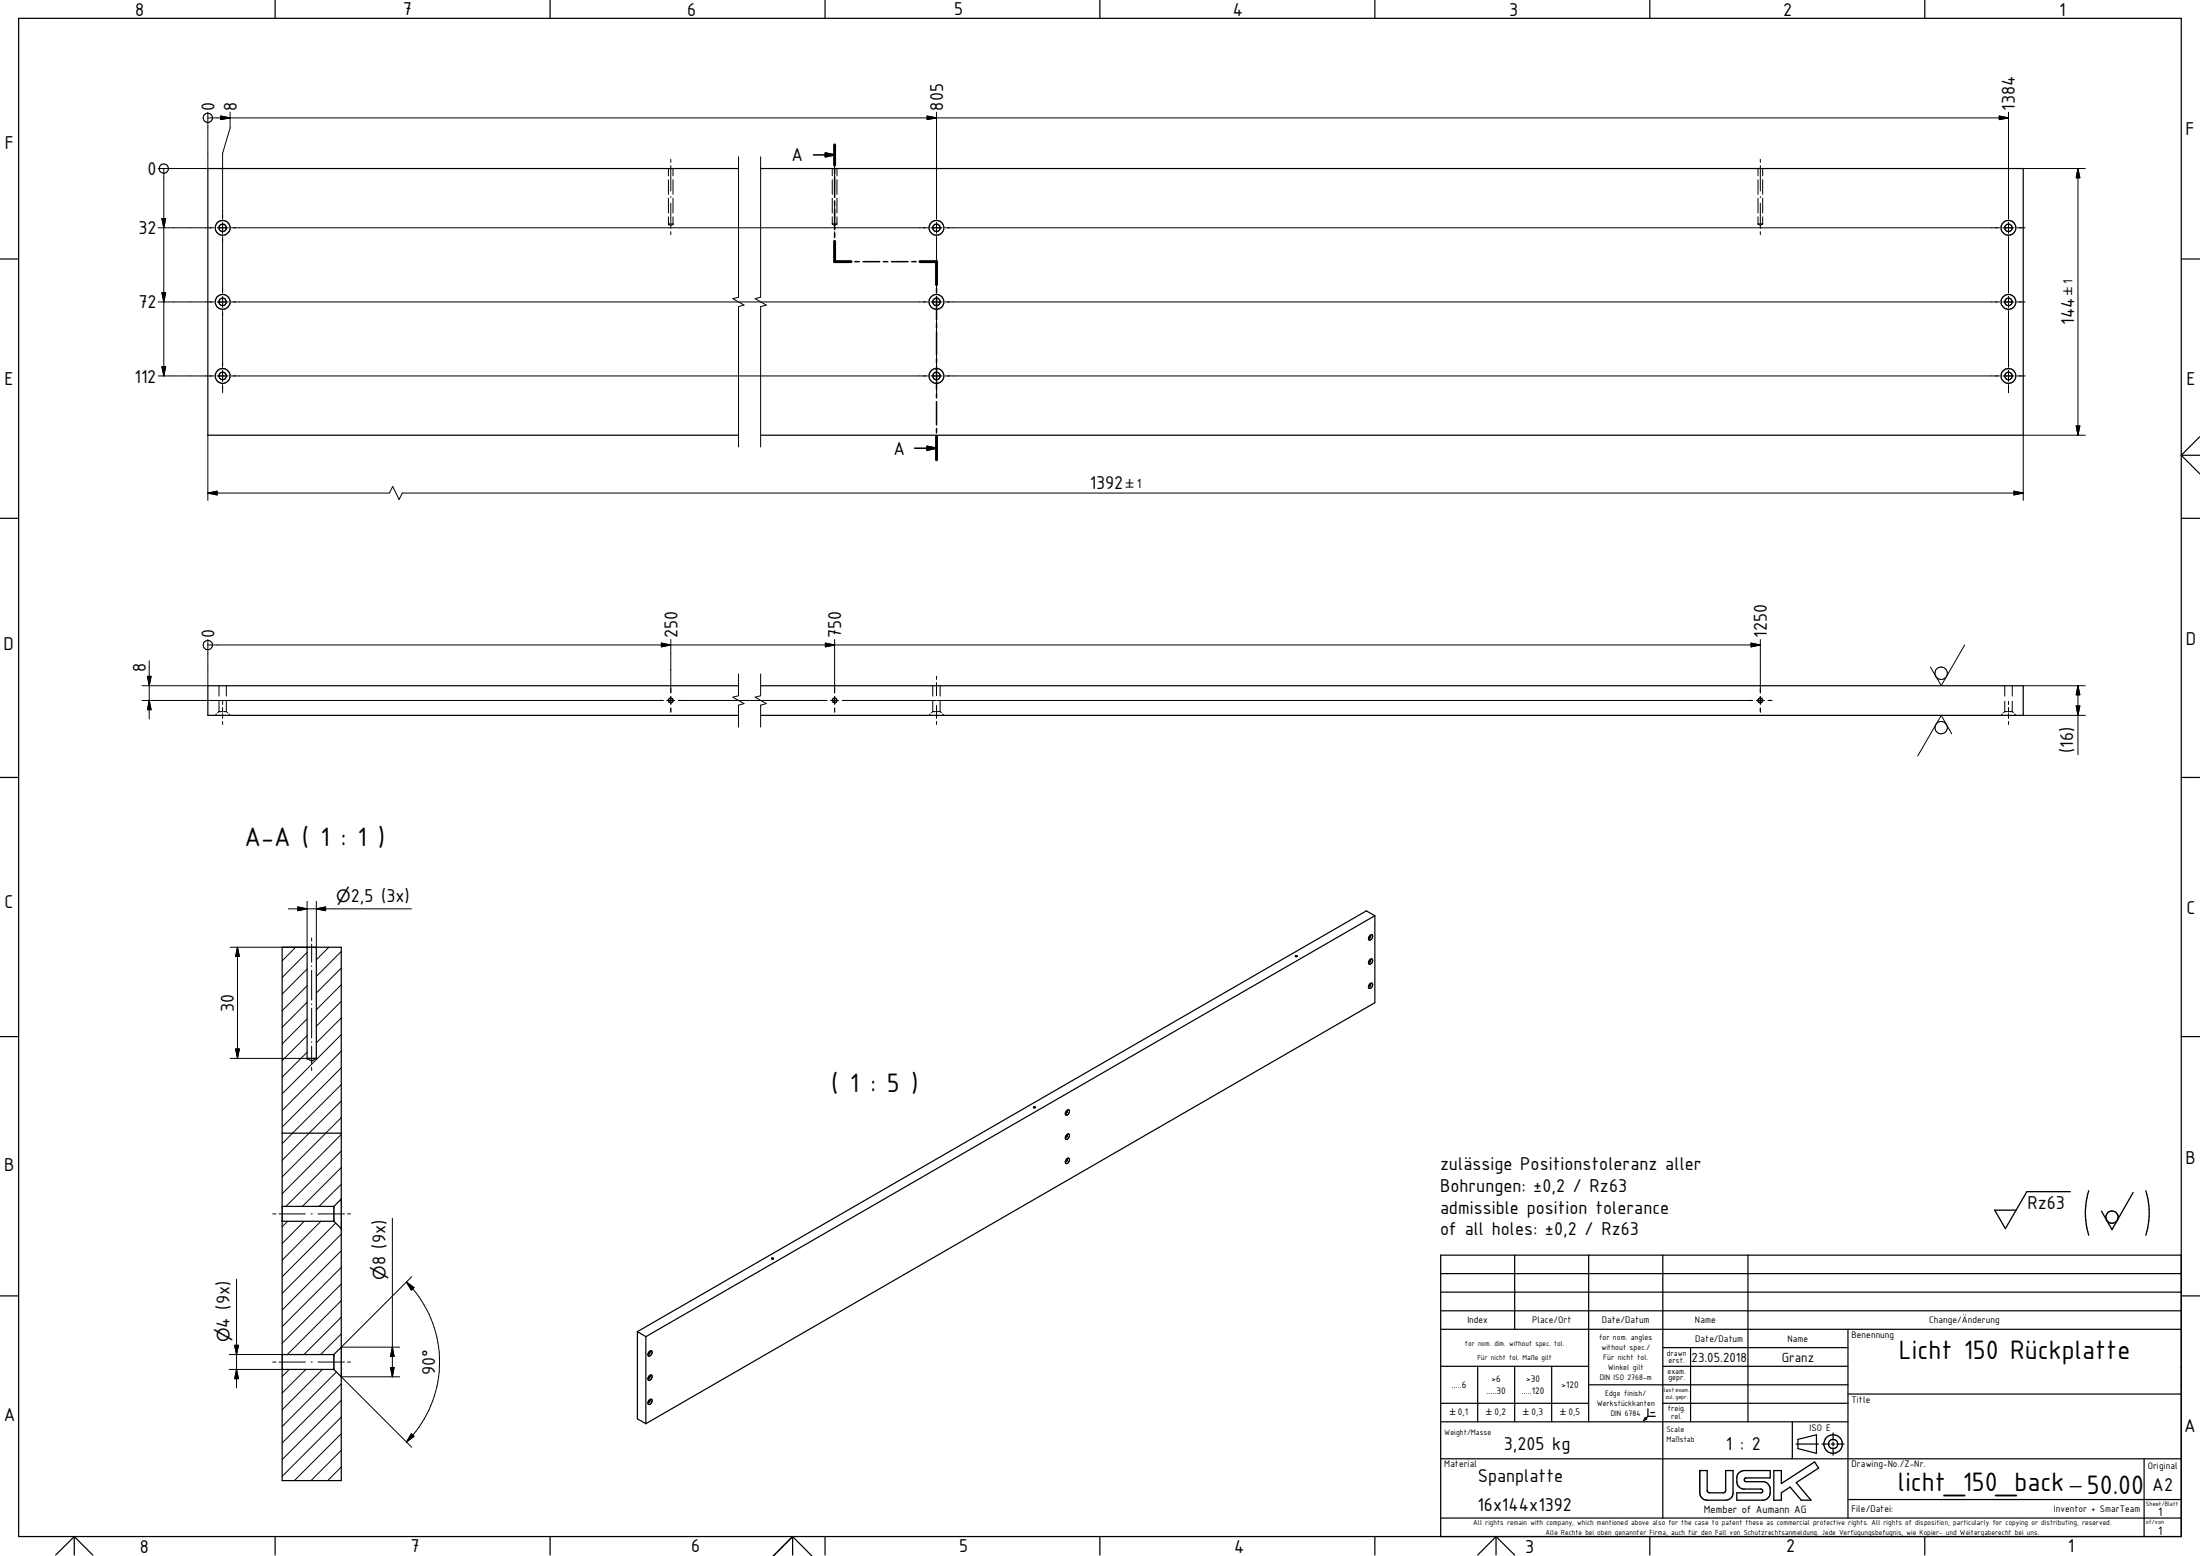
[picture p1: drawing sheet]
<svg xmlns="http://www.w3.org/2000/svg" width="594mm" height="420mm" viewBox="0 0 594 420" stroke-linecap="round" stroke-linejoin="round" font-family="sans-serif">
<g fill="none" stroke="#000" stroke-width=".27">
<path d="M56.1 30.3v15.2h-13.4M56.1 31.8h486.3M59.6 31.3l2.5 .5-2.5 .5zM62.1 30.3v4.2l-2 6.9v17.8M250.4 31.3l2.5 .5-2.5 .5zM252.9 30.3v28.9M539.9 31.3l2.5 .5-2.5 .5zM542.4 30.3v28.9M43.7 59h1l-.5 2.5zM44.2 45.5v56M180.5 45.5v2M180.5 48.5v4"/>
<path d="M180.5 53.5v4M180.5 58.5v2M181.1 43v.9M181.1 44.7v6.9M181.1 53.1v.2M181.1 54.9v6.8M181.7 45.5v2M181.7 48.5v4M181.7 53.5v4M181.7 58.5v2M199.4 42.3v38l-1.5 .3 3 1.8-1.5 .4v37.9M205.4 42.3v38l-1.5 .3 3 1.8-1.5 .4v37.9"/>
<path d="M224.7 45.5v2M224.7 48.5v4M224.7 53.5v4M224.7 58.5v2M225.4 43v.9M225.4 44.7v6.9M225.4 53.1v.2M225.4 54.9v6.8M226 45.5v2M226 48.5v4M226 53.5v4M226 58.5v2"/>
<path d="M474.7 45.5v2M474.7 48.5v4M474.7 53.5v4M474.7 58.5v2M475.4 43v.9M475.4 44.7v6.9M475.4 53.1v.2M475.4 54.9v6.8M476 45.5v2M476 48.5v4M476 53.5v4M476 58.5v2"/>
<path d="M546.3 45.5h16.8M561.1 45.5l.5 2.5h-.9zM561.1 45.5v72M42.7 61.5h15.1M43.7 79h1l-.5 2.5zM58.6 61.5h3M60.1 60v3M60.1 63.9v15.3M62.5 61.5h118.5M180.5 60.5h.1M180.5 60.5h.4M180.5 60.5l.2 .1"/>
<path d="M180.9 60.7h.4M181.1 62.6v.8M181.2 61.5h44M181.3 60.5h.4M181.7 60.5h.1M181.7 60.5l-.2 .1M224.7 60.5h.5M224.7 60.5l.3 .1M225.2 60.7h.4M225.4 62.6v.8M225.5 61.5h25M225.6 60.5h.4"/>
<path d="M226 60.5l-.2 .1M251.4 61.5h3M252.9 60v3M252.9 63.9v15.3M255.2 61.5h220.1M474.7 60.5h.4M474.7 60.5l.2 .1M475.1 60.7h.5M475.4 62.6v.8M475.4 61.5h64.6M475.6 60.5h.4M476 60.5l-.2 .1"/>
<path d="M540.8 61.5h3M542.4 60v3M542.4 63.9v15.3M544.7 61.5h2.2M42.7 81.5h15.1M43.7 99h1l-.5 2.5zM58.6 81.5h3M60.1 80v3M60.1 83.9v15.3M60.1 100v3M62.5 81.5h188M251.4 81.5h3"/>
<path d="M252.9 80v3M252.9 83.9v15.3M252.9 100v3M255.2 81.5h284.8M540.8 81.5h3M542.4 80v3M542.4 83.9v15.3M542.4 100v3M544.7 81.5h2.2M42.7 101.5h15.1M56.1 117.5v17.6M58.6 101.5h3"/>
<path d="M60.1 103.8v2.2M62.5 101.5h188M251.4 101.5h3M252.9 103.8v2.2M255.2 101.5h284.8M540.8 101.5h3M542.4 103.8v2.2M544.7 101.5h2.2M560.7 115h.9l-.5 2.5zM563.1 117.5h-16.8v17.6M56.1 133.1l2.5-.5v1zM56.1 133.1h49l.9-1.7 1.8 3.5 .8-1.8h437.7"/>
<path d="M543.8 132.6l2.5 .5-2.5 .5zM40.3 178.4v15.7M56.1 172.7v12.5h-17.8M56.1 174.2h419.3M178.6 173.7l2.5 .5-2.5 .5zM181.1 172.7v14.4M222.9 173.7l2.5 .5-2.5 .5zM225.4 172.7v14.4M472.9 173.7l2.5 .5-2.5 .5zM475.4 172.7v14.4M530.6 174.1l-6.4 11-2.9-5M38.3 189.1h140.8"/>
<path d="M39.8 182.6h1l-.5 2.6zM40.3 189.1l.5 2.5h-1zM58.5 192.8l-.4 .4M59.1 192.2h.7M59.1 192.2l-.3 .2M59.1 185.2v2.8M59.1 189.4v2.8M60.1 189.4v.8M60.1 191.1v1.2M60.1 192.7v1.3M60.1 194.8v.8M60.4 192.2h.7"/>
<path d="M61.1 192.2l.4 .2M61.1 185.2v2.8M61.1 189.4v2.8M61.8 192.8l.3 .4M180.1 189.1h2.1M181.1 188.1v2.1M181.1 191.2v1.1M183.2 189.1h40.1M199.4 182v5.9l-1.5 .4 3 1.7-1.5 .4v5.9M205.4 182v5.9l-1.5 .4 3 1.7-1.5 .4v5.9M224.3 189.1h2.1M225.4 188.1v2.1"/>
<path d="M225.4 191.2v1.1M227.5 189.1h25.3M251.2 192.8l-.3 .4M251.9 192.2h.7M251.9 192.2l-.4 .2M251.9 185.2v2.8M251.9 189.4v2.8M252.9 182.6v.9M252.9 184.3v3.5M252.9 190.5v3.5M252.9 194.8v.8M253 189.1h220.3"/>
<path d="M253.2 192.2h.7M253.9 192.2l.3 .2M253.9 185.2v2.8M253.9 189.4v2.8M254.5 192.8l.4 .4M474.3 189.1h2.1M475.4 188.1v2.1M475.4 191.2v1.1M477.5 189.1h1M527 198.2l-2.8-5-6.3 10.9M540.7 192.8l-.3 .4M541.4 192.2h.6"/>
<path d="M541.4 192.2l-.4 .2M541.4 185.2v2.8M541.4 189.4v2.8M542.4 189.4v.8M542.4 191.1v1.2M542.4 192.7v1.3M542.4 194.8v.8M542.7 192.2h.7M543.4 192.2l.3 .2M543.4 185.2v2.8M543.4 189.4v2.8M544 192.8l.4 .4"/>
<path d="M546.3 185.2h16.8M546.3 193.2h16.8M560.7 190.6h.9l-.5 2.6zM561.1 185.2l.5 2.4h-.9zM561.1 185.2v18.6M64.1 255.8l.5 2.5h-1zM64.1 255.8v30M77.9 245.4h33.2M79.8 255.8l-3.6 3.7M80.4 244.9l2.5 .5-2.5 .5zM82.9 257.2l-6.7 6.7M82.9 243.4v12.4h-20.8"/>
<path d="M84.2 253.3v.8M84.2 254.9v4.9M85.4 245.4l2.5-.5v1zM85.4 243.4v12.4M88.8 255.8l-3.4 3.4M92.2 256.9l-6.8 6.8M82.9 279.7l-6.7 6.7M82.9 275.1l-6.7 6.8M82.9 270.6l-6.7 6.8M82.9 266.2l-6.7 6.7M82.9 261.7l-6.7 6.7M84.2 260.8v.2"/>
<path d="M84.2 262v8M84.2 271.1v.1M84.2 272.2v8.1M92.2 279.4l-16 16M92.2 274.9l-6.8 6.7M92.2 270.4l-6.8 6.7M92.2 265.9l-6.8 6.8M92.2 261.4l-6.8 6.7M62.1 285.8h20.8M63.6 283.3h1l-.5 2.5zM82.9 284.1l-6.7 6.8M84.2 281.3v.2"/>
<path d="M84.2 282.5v4.9M84.2 288.2v.9M92.2 297.3l-16 16M92.2 292.9l-16 15.9M92.2 288.3l-16 16M92.2 283.8l-16 16M92.2 301.8l-16 16M92.2 315.3l-10.5 10.5M92.2 319.8l-6.1 6M92.2 310.8l-15 15M92.2 306.3l-16 16M73.7 327.8h.8"/>
<path d="M75.3 327.8h7.2M77.7 329.8l-1.5 1.5M82.2 329.8l-6 6M84 327.8h.3M85.9 327.8h7.1M86.6 329.8l-10.4 10.5M90.7 330.2l-14.5 14.6M92.2 337.7l-16 16M92.2 333.2l-16 16M93.8 327.8h.9M106 329v42.8M63.9 345.4v29.4"/>
<path d="M92.2 355.7l-10.1 10.1M92.2 351.2l-14.6 14.6M92.2 346.7l-16 16M92.2 342.2l-16 16M109.8 346.2l2 1.5-.7 .7zM109.8 346.2a30.5 30.5 0 0 1 0 43.2M111.2 344.8l-19 19h15.7M61.9 365.8h14.3M61.9 369.8h14.3M63.4 363.3h1l-.5 2.5zM63.9 369.8l.5 2.5h-1zM73.7 367.8h.8"/>
<path d="M75.3 367.8h7.2M78.1 369.8l-1.9 1.9M82.6 369.8l-6.4 6.4M84 367.8h.3M85.9 367.8h7.1M87.1 369.8l-10.9 10.9M90.8 370.5l-14.6 14.7M92.2 378.1l-16 16M92.2 373.7l-16 15.9M92.2 360.2l-5.6 5.6M93.8 367.8h.9M105.4 369.3h1l-.4 2.5z"/>
<path d="M106 363.8l.4 2.5h-1zM107.9 371.8h-15.7l19 19M92.2 396.1l-3.7 3.7M92.2 391.6l-8.2 8.2M92.2 387.1l-12.7 12.7M92.2 382.7l-16 16M111.1 387.2l.7 .7-2 1.5z"/>
<circle cx="56.1" cy="31.8" r="1.25"/>
<circle cx="44.2" cy="45.5" r="1.25"/>
<circle cx="56.1" cy="174.2" r="1.25"/>
<circle cx="524.2" cy="196.5" r="1.66"/>
<circle cx="524.2" cy="181.8" r="1.66"/>
</g>
<g fill="none" stroke="#000" stroke-width=".33">
<path d="M74.3 -.1v5.1M148.5 -.1v5.1M222.8 -.1v5.1M297 -.1v5.1M371.3 -.1v5.1M445.5 -.1v5.1M519.8 -.1v5.1M5 5h584v409.9h-584zM199.4 45.5h-143.3v72h143.3M205.4 45.5h340.9v72h-340.9M0 69.9h5M589 69.9h5"/>
<path d="M594 117.9l-5 5M0 140h5M589 122.9l5 5M589 122.9h5M589 140h5M199.4 185.2h-143.3v8h143.3M205.4 185.2h340.9v8h-340.9M0 209.9h5M589 209.9h5M76.2 255.8h16v144h-16zM82.9 255.8v30M85.4 255.8v30"/>
<path d="M349.8 258.1l.5 .1-.4 .1zM369.9 252.7a.48 .48 0 0 1 .7-.2 .48 .48 0 0 1-.1 .8 .52 .52 0 0 1-.4 .5 .52 .52 0 0 1-.6-.4zM369.9 259.1l.2 .1-.1 .4-.1 .2h-.3M369.9 252.6l.2 .1-.1 .4-.4 .1M370 259.1a.42 .42 0 0 1 .6-.1 .42 .42 0 0 1 0 .6 .64 .64 0 0 1-.3 .6 .64 .64 0 0 1-.7-.1zM371.3 247.3l-2.3-1.3-196.9 113.6M371.3 247.3l-196.9 113.6M371.3 247.3v23.5l-196.9 113.6M0 279.9h5M369.9 265.7a.38 .38 0 0 1 .1 .5 .38 .38 0 0 1-.4 .1M370 265.6a.47 .47 0 0 1 .7 .1 .47 .47 0 0 1-.2 .7l-.3 .4a.44 .44 0 0 1-.7-.1 .44 .44 0 0 1 .1-.6zM589 279.9h5"/>
<path d="M82.9 285.8l1.3 .7 1.2-.7M82.9 285.8h2.5M279.1 299h.5l-.3 .2zM288.1 299.9h.1M288.1 299.8a.41 .41 0 0 1 .6 0 .41 .41 0 0 1 0 .6l-.6 .7-.4-.1v-.5M288.1 299.8l-.4 .7M288.2 299.9l-.1 .6h-.4M76.2 306h16M287.7 307v.1M288 306.5a.48 .48 0 0 1 .8-.2 .48 .48 0 0 1-.1 .8 .54 .54 0 0 1-.4 .5 .54 .54 0 0 1-.6-.2zM288.1 312.9a.4 .4 0 0 1 .1 .5 .4 .4 0 0 1-.5 .2M288.1 306.4a.43 .43 0 0 1 .1 .5 .43 .43 0 0 1-.5 .2"/>
<path d="M288.1 312.9a.46 .46 0 0 1 .7 0 .46 .46 0 0 1-.1 .7l-.4 .5h-.6v-.7zM76.2 329.8h14M76.2 325.8h14M90.2 329.8l2 2M90.2 325.8v4M92.2 323.8l-2 2M208.4 339.8l.5 .1-.4 .1zM208.9 339.8v.1M409 338.9v20M429 338.9v45M449 338.9v71.1M472 338.9v45"/>
<path d="M589 338.9h-200v76M0 349.9h5M172.1 359.6v23.5l2.3 1.3M172.1 359.6l2.3 1.3M389 343.9h200M389 348.9h200M389 353.9h200M389 358.9h200M499 358.9v51M589 349.9h5M76.2 369.8h14M76.2 365.8h14"/>
<path d="M90.2 369.8l2 2M90.2 365.8v4M92.2 363.8l-2 2M174.4 360.9v23.5M175.3 365a.49 .49 0 0 1 .7-.2 .49 .49 0 0 1 0 .8l-.5 .5a.47 .47 0 0 1-.6-.2 .47 .47 0 0 1 .2-.6zM175.3 371.6a.48 .48 0 0 1 .7-.2 .48 .48 0 0 1 0 .8 .53 .53 0 0 1-.4 .5 .53 .53 0 0 1-.6-.3zM175.3 378.1a.49 .49 0 0 1 .7-.2 .49 .49 0 0 1 0 .8l-.6 .6-.3-.1-.1-.3zM175.4 365a.39 .39 0 0 1 0 .4 .39 .39 0 0 1-.4 .2M175.4 371.5a.38 .38 0 0 1 0 .4 .38 .38 0 0 1-.4 .2M175.4 378a.41 .41 0 0 1 0 .5 .41 .41 0 0 1-.4 .2M389 368.9h40M389 378.9h40"/>
<path d="M399 368.9v15M409 368.9v15M419 368.9v15M429 373.9h70M449 368.9h50M449 363.9h50M449 378.9h50M456.5 363.9v20M499 376.4h90M389 393.9h200M389 383.9h110M444.3 382.8l.4 .4-.9 .5z"/>
<path d="M445 382.4h2M445 380.4v2M445 382.4l-.5 .5M445.8 381.4h1M484 383.9v10M485 389.9h6M485.5 388.7l5-1.3v5l-5-1.2zM492 389.9h2M494.5 389.9h1M495 386.9v2M495 389.4v1M495 390.9v2"/>
<path d="M496 389.9h2M579 393.9v21M20.1 414.9l5 5M20.1 414.9l-5.1 5M20.1 414.9v5M74.3 414.9v5M148.5 414.9v5M214 414.9l5.1 5.1M214 414.9l-5.1 5.1M214 414.9v5M222.8 414.9v5M297 414.9v5"/>
<path d="M371.3 414.9v5M389 409.9h200M404 414.9l5 5M404 414.9l-5 5M404 414.9v5M445.5 414.9v5M499 404.9h90M519.8 414.9v5"/>
<circle cx="60.1" cy="61.5" r="1"/>
<circle cx="60.1" cy="61.5" r="2"/>
<circle cx="252.9" cy="61.5" r="2.01"/>
<circle cx="252.9" cy="61.5" r="1"/>
<circle cx="542.3" cy="61.5" r=".99"/>
<circle cx="542.4" cy="61.5" r="2.01"/>
<circle cx="60.1" cy="81.5" r="1"/>
<circle cx="60.1" cy="81.5" r="2"/>
<circle cx="252.9" cy="81.5" r="1"/>
<circle cx="252.9" cy="81.5" r="1.99"/>
<circle cx="542.3" cy="81.5" r=".99"/>
<circle cx="542.4" cy="81.5" r="2.01"/>
<circle cx="60.1" cy="101.5" r="1.02"/>
<circle cx="60.1" cy="101.5" r="2"/>
<circle cx="252.9" cy="101.5" r="1"/>
<circle cx="252.9" cy="101.5" r="2"/>
<circle cx="542.4" cy="101.5" r="1.99"/>
<circle cx="542.4" cy="101.5" r="1.01"/>
<circle cx="181.1" cy="189.1" r=".63"/>
<circle cx="225.4" cy="189.1" r=".63"/>
<circle cx="475.3" cy="189.1" r=".63"/>
<circle cx="495" cy="389.9" r="1.25"/>
<circle cx="495" cy="389.9" r="2.52"/>
</g>
<g fill="#000">
<circle cx="82.9" cy="255.8" r=".16"/>
<circle cx="82.9" cy="285.8" r=".16"/>
<circle cx="92.2" cy="331.8" r=".16"/>
<circle cx="589" cy="368.9" r=".18"/>
<circle cx="589" cy="373.9" r=".18"/>
</g>
<g fill="none" stroke="#000" stroke-width=".41">
<path d="M225.4 39.1v5.5M219.7 41.8h5.7M222.9 41.3l2.5 .5-2.5 .5zM225.4 45.6v1.2M225.4 47.8v5.5M225.4 54.3v1.2M225.4 56.5v5.5M225.4 62.9v1.2M225.4 65.2v5.5h4.4M230.8 70.7h1.3M233 70.7h4.5M238.5 70.7h1.2"/>
<path d="M240.7 70.7h4.5M246.2 70.7h1.2M248.4 70.7h4.5v6.2M252.9 77.9v1.2M252.9 80.1v6.3M252.9 87.3v1.3M252.9 89.5v6.3M252.9 96.8v1.2M252.9 99v6.2M252.9 106.3v1.1M252.9 108.5v6.2M252.9 115.7v1.2"/>
<path d="M252.9 117.9v6.3M247 121h5.9M250.4 120.5l2.5 .5-2.5 .5zM459 397.1v6"/>
</g>
<path d="M559 321.8h-11.7l-5.8 10-2.9-5h5.8M564 321.5a19.9 19.9 0 0 0 0 12M571.9 329.3a1.67 1.67 0 0 0-1.6-2.4 1.67 1.67 0 0 0-1.4 2.5 1.67 1.67 0 0 0 2.8 .2M576 322l-5.7 10-2.8-5M579.5 321.5a19.9 19.9 0 0 1 0 12M459 397.1h2v5.5l.3 .4 .4 .1h3.6l.5-.2 .2-.5v-5.3h2v6.3l-.4 1-.6 .4-1 .3h-5a2 2 0 0 1-2-2M469.5 397.8l.8-.6 .7-.1h7v2h-6.5a.51 .51 0 0 0-.5 .5 .51 .51 0 0 0 .5 .5h4.9a2.41 2.41 0 0 1 1.6 3 2 2 0 0 1-2 2h-7v-2h6.5a.51 .51 0 0 0 .5-.5 .51 .51 0 0 0-.5-.5h-4.8a2.34 2.34 0 0 1-1.7-3zM479 397.1h2v3.5l9-5.8 1.1 1.6-6.1 3.9 4 4.8h-2.6l-3-3.6-2.4 1.6v2h-2zM559 401.4h3" fill="none" stroke="#000" stroke-width=".35"/>
<path d="M225.4 39.1v5.5M225.4 65.2v5.5h4.4M248.4 70.7h4.5v6.2M252.9 117.9v6.3" fill="none" stroke="#000" stroke-width=".78"/>
<g fill="#000">
<path d="M59.6 31.3l2.5 .5-2.5 .5zM250.4 31.3l2.5 .5-2.5 .5zM539.9 31.3l2.5 .5-2.5 .5zM43.7 59h1l-.5 2.5zM222.9 41.3l2.5 .5-2.5 .5zM561.1 45.5l.5 2.5h-.9zM43.7 79h1l-.5 2.5zM43.7 99h1l-.5 2.5zM560.7 115h.9l-.5 2.5zM56.1 133.1l2.5-.5v1zM250.4 120.5l2.5 .5-2.5 .5zM543.8 132.6l2.5 .5-2.5 .5z"/>
<path d="M178.6 173.7l2.5 .5-2.5 .5zM222.9 173.7l2.5 .5-2.5 .5zM472.9 173.7l2.5 .5-2.5 .5zM39.8 182.6h1l-.5 2.6zM40.3 189.1l.5 2.5h-1zM560.7 190.6h.9l-.5 2.6zM561.1 185.2l.5 2.4h-.9zM64.1 255.8l.5 2.5h-1zM80.4 244.9l2.5 .5-2.5 .5zM85.4 245.4l2.5-.5v1zM63.6 283.3h1l-.5 2.5zM109.8 346.2l2 1.5-.7 .7z"/>
<path d="M63.4 363.3h1l-.5 2.5zM63.9 369.8l.5 2.5h-1zM105.4 369.3h1l-.4 2.5zM106 363.8l.4 2.5h-1zM111.1 387.2l.7 .7-2 1.5z"/>
</g>
<g font-size="7.8">
<text x="66" y="228.4">A-A ( 1 : 1 )</text>
<text x="224.5" y="295">( 1 : 5 )</text>
<text x="512.7" y="366.9">Licht 150 Rückplatte</text>
<text x="512.5" y="402.7">licht_150_back</text>
<text x="563.5" y="403.4">50.00</text>
</g>
<g font-size="5.4">
<text x="36.5" y="4.4">8</text>
<text x="108.8" y="4.1">7</text>
<text x="185.6" y="4.2">6</text>
<text x="257.6" y="4.1">5</text>
<text x="332.9" y="4.2">4</text>
<text x="407.5" y="4.3">3</text>
<text x="481.5" y="4.3">2</text>
<text x="556" y="4.2">1</text>
<text x="57.9" y="29.8" transform="rotate(-90 57.9 29.8)">0</text>
<text x="63.9" y="29.8" transform="rotate(-90 63.9 29.8)">8</text>
<text x="254.7" y="29.8" transform="rotate(-90 254.7 29.8)">805</text>
<text x="544.1" y="29.8" transform="rotate(-90 544.1 29.8)">1384</text>
<text x="1.3" y="40.2">F</text>
<text x="590.2" y="36.5">F</text>
<text x="39.8" y="47.3">0</text>
<text x="213.8" y="43.6">A</text>
<text x="37.4" y="63.3">32</text>
<text x="37.4" y="83.3">72</text>
<text x="560.1" y="87.7" transform="rotate(-90 560.1 87.7)">144</text>
<text x="1.2" y="104.1">E</text>
<text x="36.3" y="103.3">112</text>
<text x="590.5" y="103.9">E</text>
<text x="241.3" y="122.8">A</text>
<text x="294.3" y="132.2">1392</text>
<text x="57.9" y="172.2" transform="rotate(-90 57.9 172.2)">0</text>
<text x="182.9" y="172.2" transform="rotate(-90 182.9 172.2)">250</text>
<text x="227.2" y="172.2" transform="rotate(-90 227.2 172.2)">750</text>
<text x="477.1" y="172.2" transform="rotate(-90 477.1 172.2)">1250</text>
<text x=".9" y="175.4">D</text>
<text x="590.3" y="174.3">D</text>
<text x="39.4" y="181.4" transform="rotate(-90 39.4 181.4)">8</text>
<text x="559.8" y="203.3" transform="rotate(-90 559.8 203.3)">(16)</text>
<text x="1.2" y="245.2">C</text>
<text x="94.7" y="243.5">2,5 (3x)</text>
<text x="590.5" y="246.8">C</text>
<text x="63.2" y="273.2" transform="rotate(-90 63.2 273.2)">30</text>
<text x="1.1" y="316.2">B</text>
<text x="388.9" y="316.1">zulässige Positionstoleranz aller</text>
<text x="590.1" y="314.2">B</text>
<text x="388.9" y="321.9">Bohrungen: ±0,2 / Rz63</text>
<text x="388.9" y="327.7">admissible position tolerance</text>
<text x="547.5" y="326.5">Rz63</text>
<text x="388.9" y="333.5">of all holes: ±0,2 / Rz63</text>
<text x="104.1" y="341.7" transform="rotate(-90 104.1 341.7)">8 (9x)</text>
<text x="62" y="358.5" transform="rotate(-90 62 358.5)">4 (9x)</text>
<text x="117.5" y="371.3" transform="rotate(-90 117.5 371.3)">90°</text>
<text x="1.1" y="383.8">A</text>
<text x="589.8" y="386.6">A</text>
<text x="406.1" y="391.5">3,205 kg</text>
<text x="466" y="391.7">1 : 2</text>
<text x="399" y="400.1">Spanplatte</text>
<text x="581.2" y="402.7">A2</text>
<text x="399" y="408.1">16x144x1392</text>
<text x="37.8" y="419.3">8</text>
<text x="110.9" y="419.1">7</text>
<text x="186.6" y="419.2">6</text>
<text x="259" y="419.1">5</text>
<text x="333.2" y="419.3">4</text>
<text x="411.9" y="419.3">3</text>
<text x="482.3" y="419.2">2</text>
<text x="558.4" y="419.1">1</text>
</g>
<g font-size="4.6">
<text x="90.8" y="243.5">⌀</text>
<text x="104.1" y="345.7" transform="rotate(-90 104.1 345.7)">⌀</text>
<text x="62" y="362.4" transform="rotate(-90 62 362.4)">⌀</text>
</g>
<g font-size="3.9">
<text x="559.6" y="76.7" transform="rotate(-90 559.6 76.7)">1</text>
<text x="307" y="131.7">1</text>
<text x="456.8" y="367.7">23.05.2018</text>
<text x="481.2" y="367.7">Granz</text>
</g>
<g font-size="3.6">
<text x="582.8" y="409.4">1</text>
<text x="582.8" y="414.4">1</text>
</g>
<g font-size="3.3">
<text x="559.6" y="79.7" transform="rotate(-90 559.6 79.7)">±</text>
<text x="304" y="131.7">±</text>
</g>
<text font-size="3.1" x="460.1" y="408.4">Member of Aumann AG</text>
<g font-size="2.8">
<text x="396.2" y="357.3">Index</text>
<text x="413.7" y="357.3">Place/Ort</text>
<text x="432.5" y="357.3">Date/Datum</text>
<text x="457.7" y="357.3">Name</text>
<text x="520.9" y="357.3">Change/Änderung</text>
<text x="457.8" y="362.3">Date/Datum</text>
<text x="482.7" y="362.3">Name</text>
<text x="500" y="361.2">Benennung</text>
<text x="392" y="374.8">.....6</text>
<text x="401.4" y="376.4">.....30</text>
<text x="402.8" y="373.2">&gt;6</text>
<text x="411" y="376.4">.....120</text>
<text x="412.1" y="373.2">&gt;30</text>
<text x="421.7" y="374.8">&gt;120</text>
<text x="393.7" y="382.1">0,1</text>
<text x="403.6" y="382.1">0,2</text>
<text x="413.5" y="382.1">0,3</text>
<text x="423.5" y="382.1">0,5</text>
<text x="500" y="378.8">Title</text>
<text x="488.6" y="386.4">ISO E</text>
<text x="390" y="396.2">Material</text>
<text x="500" y="396.2">Drawing-No./Z-Nr.</text>
<text x="580" y="396.8">Original</text>
<text x="500" y="408.3">File/Datei:</text>
<text x="554.6" y="408.3">Inventor + SmarTeam</text>
</g>
<g font-size="2.4">
<text x="391.5" y="382.1">±</text>
<text x="401.4" y="382.1">±</text>
<text x="411.3" y="382.1">±</text>
<text x="421.3" y="382.1">±</text>
</g>
<g font-size="2.3">
<text x="431.8" y="361.9">for nom. angles</text>
<text x="432.4" y="364.5">without spec./</text>
<text x="432.9" y="367.2">Für nicht tol.</text>
<text x="434.2" y="369.9">Winkel gilt</text>
<text x="450.1" y="366.2">drawn</text>
<text x="450.3" y="370.9">exam.</text>
<text x="450.6" y="368.2">erst.</text>
<text x="432" y="372.5">DIN ISO 2768-m</text>
<text x="433.5" y="377">Edge finish/</text>
<text x="450.5" y="372.7">gepr.</text>
<text x="431.2" y="379.7">Werkstückkanten</text>
<text x="435" y="382.4">DIN 6784</text>
<text x="450.4" y="381">freig.</text>
<text x="451.3" y="383.2">rel.</text>
<text x="390" y="387.5">Weight/Masse</text>
<text x="450" y="386.6">Scale</text>
<text x="450" y="389.3">Maßstab</text>
</g>
<g font-size="2.2">
<text x="395.6" y="363.5">for nom. dim. without spec. tol.</text>
<text x="398.9" y="367.3">Für nicht tol. Maße gilt</text>
<text x="397.8" y="411.9">All rights remain with company, which mentioned above also for the case to patent these as commercial protective rights. All rights of disposition, particularly for copying or distributing, reserved.</text>
<text x="417.3" y="414.5">Alle Rechte bei oben genannter Firma, auch für den Fall von Schutzrechtsanmeldung. Jede Verfügungsbefugnis, wie Kopier- und Weitergaberecht bei uns.</text>
</g>
<g font-size="1.8">
<text x="449.3" y="375.8">lastexam.</text>
<text x="449.7" y="377.9">zul. gepr.</text>
<text x="579.5" y="406.5">Sheet/Blatt</text>
<text x="579.5" y="411.5">of/von</text>
</g>
</svg>
